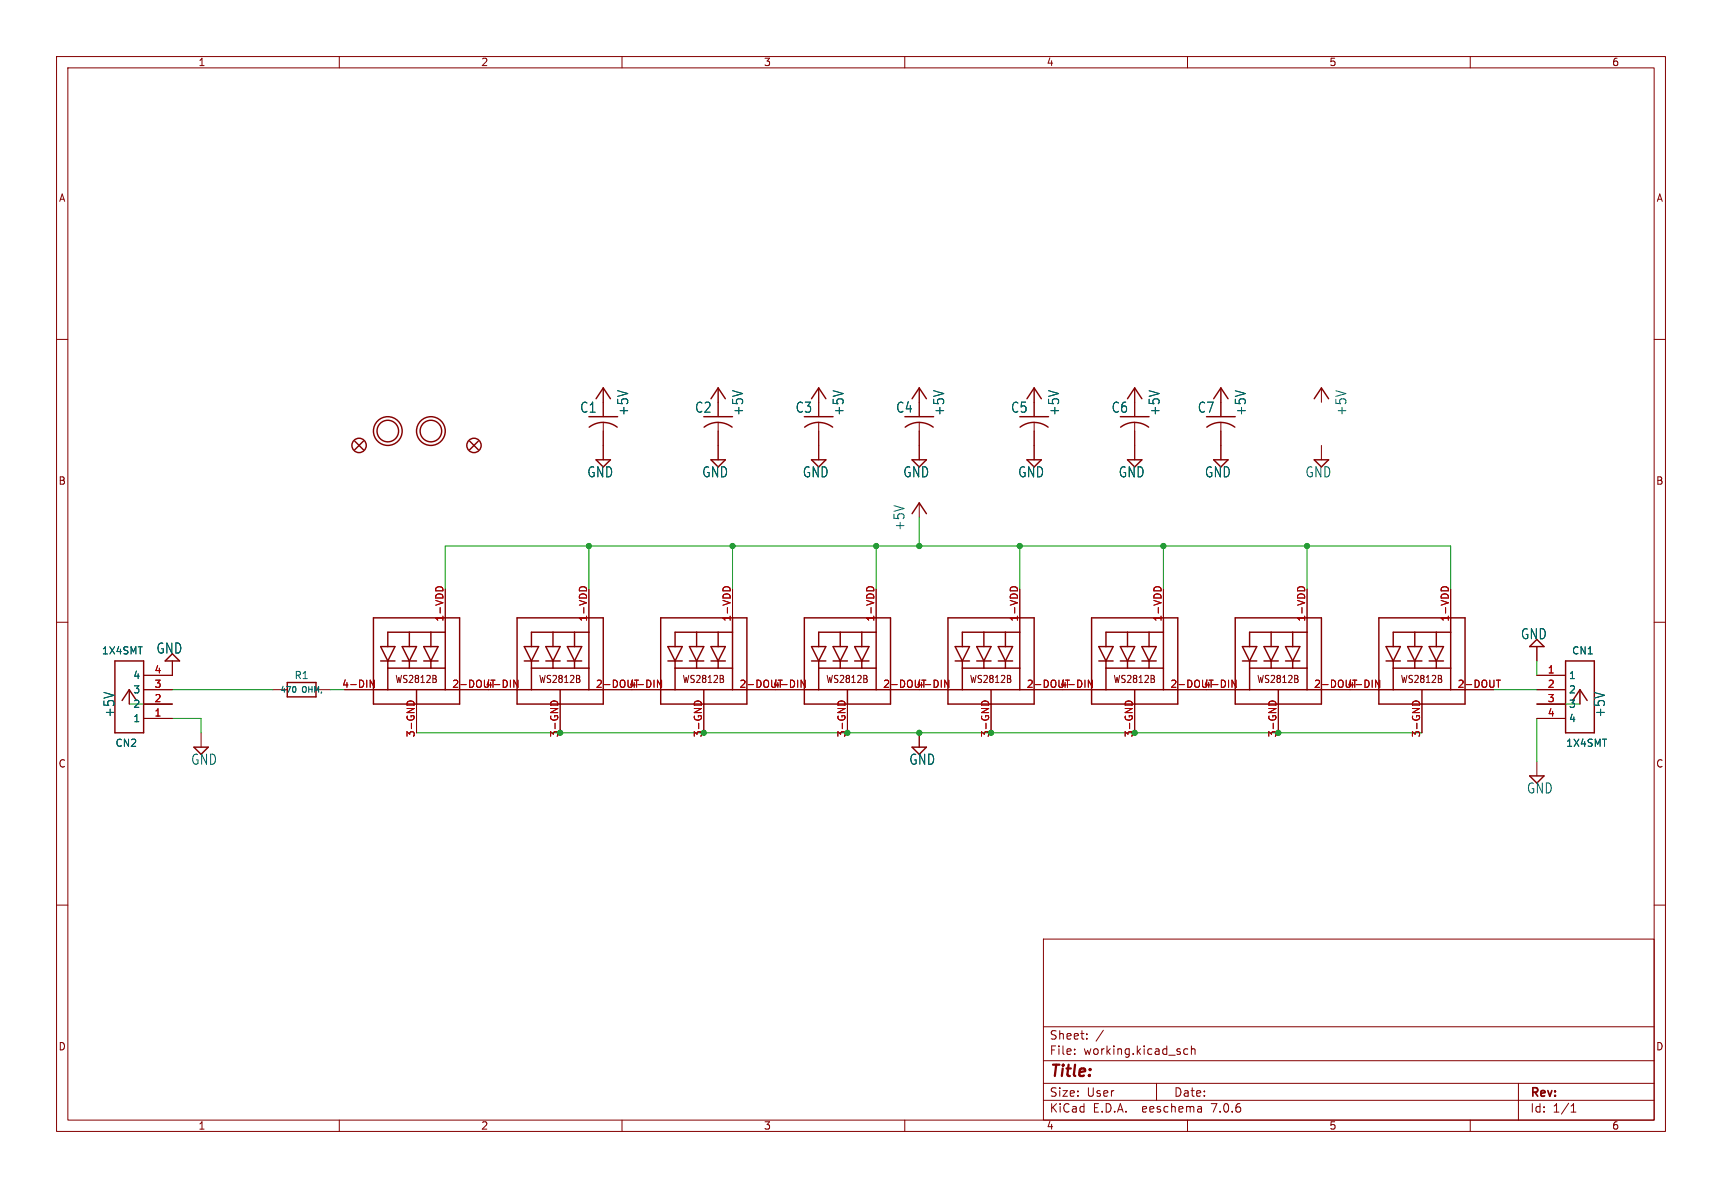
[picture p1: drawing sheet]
<svg xmlns="http://www.w3.org/2000/svg" width="305mm" height="210mm" viewBox="0 0 305 210" stroke-linecap="round" stroke-linejoin="round" font-family="sans-serif">
<g fill="none" stroke="#840000" stroke-width=".18">
<path d="M10 10h284.5v190h-284.5zM12 12h280.5v186h-280.5zM60 10v2M110 10v2M160 10v2M210 10v2M260 10v2M10 60h2M292.5 60h2M106.7 68.6v5.1M106.7 74.7v6.6M127 68.6v5.1"/>
<path d="M127 74.7v6.6M144.8 68.6v5.1M144.8 74.7v6.6M162.6 68.6v5.1M162.6 74.7v6.6M182.9 68.6v5.1M182.9 74.7v6.6M200.7 68.6v5.1M200.7 74.7v6.6M215.9 68.6v5.1M215.9 74.7v6.6M233.7 68.6v2.5"/>
<path d="M233.7 78.7v2.6M162.6 88.9v2.5M10 110h2M30.5 116.8v2.6h-5.1M78.7 104.1v5.1M104.1 104.1v5.1M129.5 104.1v5.1M154.9 104.1v5.1M180.3 104.1v5.1M205.7 104.1v5.1M231.1 104.1v5.1M256.5 104.1v5.1"/>
<path d="M271.8 114.3v2.5M271.8 119.4h5.1M292.5 110h2M22.9 121.9v2.6M25.4 121.9h5.1M25.4 124.5h5.1M25.4 127h5.1M35.6 129.5v2.6M48.3 121.9h2.5M55.9 121.9h2.5M61 121.9h5M73.7 124.5v5"/>
<path d="M77.1 120.1v.4M81.3 121.9h10.1M99.1 124.5v5M102.5 120.1v.4M106.7 121.9h10.1M124.5 124.5v5M127.9 120.1v.4M132.1 121.9h10.1M149.9 124.5v5M153.3 120.1v.4M157.5 121.9h10.1M162.6 129.5v2.6"/>
<path d="M175.3 124.5v5M178.7 120.1v.4M182.9 121.9h10.1M200.7 124.5v5M204.1 120.1v.4M208.3 121.9h10.1M226.1 124.5v5M229.5 120.1v.4M233.7 121.9h10.1M251.5 124.5v5M254.9 120.1v.4M259.1 121.9h5.1"/>
<path d="M271.8 134.6v2.6M271.8 121.9h5.1M271.8 124.5h5.1M271.8 127h5.1M279.4 121.9v2.6M10 160h2M292.5 160h2M184.5 166h108v32h-108zM60 198v2M110 198v2M160 198v2M184.5 194.5h108"/>
<path d="M184.5 191.5h108M184.5 187.5h108M184.5 181.5h108M190 186.3v.1M190 185.5v.1M192.2 183.6v.1M192.2 182.8v.1M195.1 182.1l-1.3 2M204.5 191.5v3M210 198v2M210 185.5l-.4-.1-.3 .3v.4l.2 .2h.5M210.7 185.5l.2-.1 .4 .1v.9"/>
<path d="M210.7 184.9v1.5M212.4 195.7l.1 .9M212.5 196.5l-.2 .1M212.5 196h-.2M260 198v2M268.5 191.5v6.5M277.8 196.6h.9M277.8 195.5l.5-.4v1.5"/>
</g>
<g fill="none" stroke="#840000" stroke-width=".25">
<path d="M62.7 78l1.6 1.5M64.3 78l-1.6 1.5M83.1 78l1.5 1.5M84.6 78l-1.5 1.5M104.1 73.7h5.1M105.4 70.5l1.3-1.9 1.2 1.9M109.1 75.5a4.1 4.1 0 0 0-4.9 0M124.5 73.7h5M125.7 70.5l1.3-1.9 1.3 1.9M129.5 75.5a4.1 4.1 0 0 0-5 0M142.2 73.7h5.1M143.5 70.5l1.3-1.9 1.2 1.9"/>
<path d="M147.2 75.5a4.1 4.1 0 0 0-4.9 0M160 73.7h5.1M161.3 70.5l1.3-1.9 1.2 1.9M165 75.5a4.1 4.1 0 0 0-4.9 0M180.3 73.7h5.1M181.6 70.5l1.3-1.9 1.2 1.9M185.3 75.5a4.1 4.1 0 0 0-4.9 0M198.1 73.7h5.1M199.4 70.5l1.3-1.9 1.2 1.9M203.1 75.5a4.1 4.1 0 0 0-4.9 0M213.4 73.7h5M214.6 70.5l1.3-1.9 1.3 1.9"/>
<path d="M218.4 75.5a4.1 4.1 0 0 0-5 0M232.4 70.5l1.3-1.9 1.2 1.9M105.4 81.3h2.5l-1.2 1.3zM125.7 81.3h2.6l-1.3 1.3zM143.5 81.3h2.5l-1.2 1.3zM161.3 81.3h2.5l-1.2 1.3zM161.3 90.8l1.3-1.9 1.2 1.9M181.6 81.3h2.5l-1.2 1.3zM199.4 81.3h2.5l-1.2 1.3zM214.6 81.3h2.6l-1.3 1.3zM232.4 81.3h2.5l-1.2 1.3zM20.3 116.8h5.1v12.7h-5.1z"/>
<path d="M30.5 115.6l1.2 1.2h-2.5zM66 109.2h15.3v15.3h-15.3zM67.3 114.3h2.5l-1.2 2.5zM67.3 116.8h2.5M68.6 118.1h10.1M68.6 116.8v5.1M71.1 114.3h2.6l-1.3 2.5zM71.1 116.8h2.6M72.4 111.8v2.5M72.4 116.8v1.3M74.9 114.3h2.6l-1.3 2.5zM74.9 116.8h2.6"/>
<path d="M76.2 111.8v2.5M76.2 116.8v1.3M78.7 111.8h-10.1v2.5M78.7 109.2v12.7M91.4 109.2h15.3v15.3h-15.3zM92.7 114.3h2.5l-1.2 2.5zM92.7 116.8h2.5M94 118.1h10.1M94 116.8v5.1M96.5 114.3h2.6l-1.3 2.5zM96.5 116.8h2.6M97.8 111.8v2.5"/>
<path d="M97.8 116.8v1.3M100.3 114.3h2.6l-1.3 2.5zM100.3 116.8h2.6M101.6 111.8v2.5M101.6 116.8v1.3M104.1 111.8h-10.1v2.5M104.1 109.2v12.7M116.8 109.2h15.3v15.3h-15.3zM118.1 114.3h2.5l-1.2 2.5zM118.1 116.8h2.5M119.4 118.1h10.1M119.4 116.8v5.1"/>
<path d="M121.9 114.3h2.6l-1.3 2.5zM121.9 116.8h2.6M123.2 111.8v2.5M123.2 116.8v1.3M125.7 114.3h2.6l-1.3 2.5zM125.7 116.8h2.6M127 111.8v2.5M127 116.8v1.3M129.5 111.8h-10.1v2.5M129.5 109.2v12.7M142.2 109.2h15.3v15.3h-15.3zM143.5 114.3h2.5l-1.2 2.5z"/>
<path d="M143.5 116.8h2.5M144.8 116.8v5.1M144.8 118.1h10.1M147.3 114.3h2.6l-1.3 2.5zM147.3 116.8h2.6M148.6 111.8v2.5M148.6 116.8v1.3M151.1 114.3h2.6l-1.3 2.5zM151.1 116.8h2.6M152.4 111.8v2.5M152.4 116.8v1.3M154.9 111.8h-10.1v2.5"/>
<path d="M154.9 109.2v12.7M167.6 109.2h15.3v15.3h-15.3zM168.9 114.3h2.5l-1.2 2.5zM168.9 116.8h2.5M170.2 118.1h10.1M170.2 116.8v5.1M172.7 114.3h2.6l-1.3 2.5zM172.7 116.8h2.6M174 111.8v2.5M174 116.8v1.3M176.5 114.3h2.6l-1.3 2.5zM176.5 116.8h2.6"/>
<path d="M177.8 111.8v2.5M177.8 116.8v1.3M180.3 111.8h-10.1v2.5M180.3 109.2v12.7M193 109.2h15.3v15.3h-15.3zM194.3 114.3h2.5l-1.2 2.5zM194.3 116.8h2.5M195.6 118.1h10.1M195.6 116.8v5.1M198.1 114.3h2.6l-1.3 2.5zM198.1 116.8h2.6M199.4 111.8v2.5"/>
<path d="M199.4 116.8v1.3M201.9 114.3h2.6l-1.3 2.5zM201.9 116.8h2.6M203.2 111.8v2.5M203.2 116.8v1.3M205.7 111.8h-10.1v2.5M205.7 109.2v12.7M218.4 109.2h15.3v15.3h-15.3zM219.7 114.3h2.5l-1.2 2.5zM219.7 116.8h2.5M221 118.1h10.1M221 116.8v5.1"/>
<path d="M223.5 114.3h2.6l-1.3 2.5zM223.5 116.8h2.6M224.8 111.8v2.5M224.8 116.8v1.3M227.3 114.3h2.6l-1.3 2.5zM227.3 116.8h2.6M228.6 111.8v2.5M228.6 116.8v1.3M231.1 111.8h-10.1v2.5M231.1 109.2v12.7M243.8 109.2h15.3v15.3h-15.3zM245.1 114.3h2.5l-1.2 2.5z"/>
<path d="M245.1 116.8h2.5M246.4 118.1h10.1M246.4 116.8v5.1M248.9 114.3h2.6l-1.3 2.5zM248.9 116.8h2.6M250.2 111.8v2.5M250.2 116.8v1.3M252.7 114.3h2.6l-1.3 2.5zM252.7 116.8h2.6M254 111.8v2.5M254 116.8v1.3M256.5 111.8h-10.1v2.5"/>
<path d="M256.5 109.2v12.7M271.8 113l1.2 1.3h-2.5zM276.9 116.8h5v12.7h-5zM21.6 123.8l1.3-1.9 1.2 1.9M34.3 132.1h2.5l-1.2 1.3zM50.8 120.7h5.1v2.5h-5.1zM66 121.9h15.3M73.7 121.9v2.6M91.4 121.9h15.3M99.1 121.9v2.6M116.8 121.9h15.3M124.5 121.9v2.6"/>
<path d="M142.2 121.9h15.3M149.9 121.9v2.6M161.3 132.1h2.5l-1.2 1.3zM167.6 121.9h15.3M175.3 121.9v2.6M193 121.9h15.3M200.7 121.9v2.6M218.4 121.9h15.3M226.1 121.9v2.6M243.8 121.9h15.3M251.5 121.9v2.6M270.5 137.2h2.5l-1.2 1.2z"/>
<path d="M278.1 123.8l1.3-1.9 1.3 1.9"/>
<circle cx="63.5" cy="78.7" r="1.27"/>
<circle cx="68.6" cy="76.2" r="2.54"/>
<circle cx="68.6" cy="76.2" r="1.9"/>
<circle cx="76.2" cy="76.2" r="2.54"/>
<circle cx="76.2" cy="76.2" r="1.9"/>
<circle cx="83.8" cy="78.7" r="1.27"/>
</g>
<g fill="none" stroke="#a90000" stroke-width=".18">
<path d="M77.1 104.4a.64 .64 0 0 1 .6-.7 .64 .64 0 0 1 .6 .7M102.5 104.4a.64 .64 0 0 1 .6-.7 .64 .64 0 0 1 .6 .7M127.9 104.4a.64 .64 0 0 1 .6-.7 .64 .64 0 0 1 .6 .7M153.3 104.4a.64 .64 0 0 1 .6-.7 .64 .64 0 0 1 .6 .7M178.7 104.4a.64 .64 0 0 1 .6-.7 .64 .64 0 0 1 .6 .7M204.1 104.4a.64 .64 0 0 1 .6-.7 .64 .64 0 0 1 .6 .7M229.5 104.4a.64 .64 0 0 1 .6-.7 .64 .64 0 0 1 .6 .7M254.9 104.4a.64 .64 0 0 1 .6-.7 .64 .64 0 0 1 .6 .7M65.5 120.2l.7 1.3v-1.3M72 124.6a.64 .64 0 0 1 .6-.7 .64 .64 0 0 1 .6 .7M90.9 120.2l.7 1.3v-1.3M97.4 124.6a.64 .64 0 0 1 .6-.7 .64 .64 0 0 1 .6 .7"/>
<path d="M116.3 120.2l.7 1.3v-1.3M122.8 124.6a.64 .64 0 0 1 .6-.7 .64 .64 0 0 1 .6 .7M141.7 120.2l.7 1.3v-1.3M148.2 124.6a.64 .64 0 0 1 .6-.7 .64 .64 0 0 1 .6 .7M167.1 120.2l.7 1.3v-1.3M173.6 124.6a.64 .64 0 0 1 .6-.7 .64 .64 0 0 1 .6 .7M192.5 120.2l.7 1.3v-1.3M199 124.6a.64 .64 0 0 1 .6-.7 .64 .64 0 0 1 .6 .7M217.9 120.2l.7 1.3v-1.3M224.4 124.6a.64 .64 0 0 1 .6-.7 .64 .64 0 0 1 .6 .7M243.3 120.2l.7 1.3v-1.3M249.8 124.6a.64 .64 0 0 1 .6-.7 .64 .64 0 0 1 .6 .7"/>
<path d="M264.6 120.2h.7M265 120.2v1.3"/>
</g>
<path d="M52.2 121.4l.1 .4-.1 .5" fill="none" stroke="#006464" stroke-width=".2"/>
<g fill="none" stroke="#009600" stroke-width=".18">
<path d="M104.1 96.5v7.6M129.5 96.5v7.6M154.9 96.5v7.6M162.6 91.4v5.1M180.3 96.5v7.6M205.7 96.5v7.6M231.1 96.5v7.6M78.7 104.1v-7.6h177.8v7.6M271.8 116.8v2.6M22.9 124.5h7.6M30.5 121.9h17.8M30.5 127h5.1v2.5"/>
<path d="M58.4 121.9h2.6M73.7 129.5h177.8M264.2 121.9h7.6M271.8 124.5h7.6M271.8 127v7.6"/>
</g>
<g fill="#009600" stroke="#009600" stroke-width=".18">
<circle cx="149.9" cy="129.5" r=".46"/>
<circle cx="124.5" cy="129.5" r=".46"/>
<circle cx="104.1" cy="96.5" r=".46"/>
<circle cx="99.1" cy="129.5" r=".46"/>
<circle cx="129.5" cy="96.5" r=".46"/>
<circle cx="231.1" cy="96.5" r=".46"/>
<circle cx="205.7" cy="96.5" r=".46"/>
<circle cx="200.7" cy="129.5" r=".46"/>
<circle cx="175.3" cy="129.5" r=".46"/>
<circle cx="162.6" cy="129.5" r=".46"/>
<circle cx="162.6" cy="96.5" r=".46"/>
<circle cx="154.9" cy="96.5" r=".46"/>
<circle cx="226.1" cy="129.5" r=".46"/>
<circle cx="180.3" cy="96.5" r=".46"/>
</g>
<text font-size="2.8" fill="#840000" x="185.5" y="190.9">Title:</text>
<g font-size="2.5" fill="#006464">
<text x="102.5" y="73.2">C1</text>
<text x="111.3" y="73.6" transform="rotate(-90 111.3 73.6)">+5V</text>
<text x="122.8" y="73.2">C2</text>
<text x="131.6" y="73.6" transform="rotate(-90 131.6 73.6)">+5V</text>
<text x="140.6" y="73.2">C3</text>
<text x="149.4" y="73.6" transform="rotate(-90 149.4 73.6)">+5V</text>
<text x="158.4" y="73.2">C4</text>
<text x="167.2" y="73.6" transform="rotate(-90 167.2 73.6)">+5V</text>
<text x="178.7" y="73.2">C5</text>
<text x="187.5" y="73.6" transform="rotate(-90 187.5 73.6)">+5V</text>
<text x="196.5" y="73.2">C6</text>
<text x="205.3" y="73.6" transform="rotate(-90 205.3 73.6)">+5V</text>
<text x="211.7" y="73.2">C7</text>
<text x="220.5" y="73.6" transform="rotate(-90 220.5 73.6)">+5V</text>
<text x="238.3" y="73.6" transform="rotate(-90 238.3 73.6)">+5V</text>
<text x="103.8" y="84.6">GND</text>
<text x="124.1" y="84.6">GND</text>
<text x="141.9" y="84.6">GND</text>
<text x="159.6" y="84.6">GND</text>
<text x="180" y="84.6">GND</text>
<text x="197.7" y="84.6">GND</text>
<text x="213" y="84.6">GND</text>
<text x="230.8" y="84.6">GND</text>
<text x="160.2" y="93.9" transform="rotate(-90 160.2 93.9)">+5V</text>
<text x="268.9" y="113.2">GND</text>
<text x="27.6" y="115.8">GND</text>
<text x="20.5" y="126.9" transform="rotate(-90 20.5 126.9)">+5V</text>
<text x="284" y="126.9" transform="rotate(-90 284 126.9)">+5V</text>
<text x="33.7" y="135.4">GND</text>
<text x="160.7" y="135.4">GND</text>
<text x="269.9" y="140.5">GND</text>
</g>
<g font-size="2.1" fill="#840000">
<text x="185.5" y="184">Sheet:</text>
<text x="185.5" y="186.7">File:</text>
<text x="191.6" y="186.7">working.kicad_sch</text>
<text x="185.5" y="196.9">KiCad</text>
<text x="185.5" y="194.1">Size:</text>
<text x="192.2" y="194.1">User</text>
<text x="193.2" y="196.9">E.D.A.</text>
<text x="202.1" y="196.9">eeschema</text>
<text x="207.5" y="194.1">Date:</text>
<text x="214.5" y="196.9">7.0.6</text>
<text x="270.5" y="194.3">Rev:</text>
<text x="270.5" y="196.9">Id:</text>
<text x="274.6" y="196.9">1/1</text>
</g>
<g font-size="1.8" fill="#840000">
<text x="35" y="11.9">1</text>
<text x="85" y="11.9">2</text>
<text x="135" y="11.9">3</text>
<text x="185" y="11.9">4</text>
<text x="235" y="11.9">5</text>
<text x="285" y="11.9">6</text>
<text x="10.3" y="35.9">A</text>
<text x="292.9" y="35.9">A</text>
<text x="10.3" y="85.9">B</text>
<text x="292.8" y="85.9">B</text>
<text x="69.8" y="120.9">WS2812B</text>
<text x="95.2" y="120.9">WS2812B</text>
<text x="120.6" y="120.9">WS2812B</text>
<text x="146" y="120.9">WS2812B</text>
<text x="171.4" y="120.9">WS2812B</text>
<text x="196.8" y="120.9">WS2812B</text>
<text x="222.2" y="120.9">WS2812B</text>
<text x="247.6" y="120.9">WS2812B</text>
<text x="10.3" y="135.9">C</text>
<text x="292.8" y="135.9">C</text>
<text x="10.3" y="185.9">D</text>
<text x="292.8" y="185.9">D</text>
<text x="35" y="199.9">1</text>
<text x="85" y="199.9">2</text>
<text x="135" y="199.9">3</text>
<text x="185" y="199.9">4</text>
<text x="235" y="199.9">5</text>
<text x="285" y="199.9">6</text>
</g>
<g font-size="1.8" fill="#a90000">
<text x="78.5" y="110" transform="rotate(-90 78.5 110)">1-VDD</text>
<text x="103.9" y="110" transform="rotate(-90 103.9 110)">1-VDD</text>
<text x="129.3" y="110" transform="rotate(-90 129.3 110)">1-VDD</text>
<text x="154.7" y="110" transform="rotate(-90 154.7 110)">1-VDD</text>
<text x="180.1" y="110" transform="rotate(-90 180.1 110)">1-VDD</text>
<text x="205.5" y="110" transform="rotate(-90 205.5 110)">1-VDD</text>
<text x="230.9" y="110" transform="rotate(-90 230.9 110)">1-VDD</text>
<text x="256.3" y="110" transform="rotate(-90 256.3 110)">1-VDD</text>
<text x="27.2" y="119.1">4</text>
<text x="273.6" y="119.1">1</text>
<text x="27.2" y="124.2">2</text>
<text x="27.2" y="121.7">3</text>
<text x="60.4" y="121.7">4-DIN</text>
<text x="79.9" y="121.7">2-DOUT4-DIN</text>
<text x="105.3" y="121.7">2-DOUT4-DIN</text>
<text x="130.7" y="121.7">2-DOUT4-DIN</text>
<text x="156.1" y="121.7">2-DOUT4-DIN</text>
<text x="181.5" y="121.7">2-DOUT4-DIN</text>
<text x="206.9" y="121.7">2-DOUT4-DIN</text>
<text x="232.3" y="121.7">2-DOUT4-DIN</text>
<text x="257.7" y="121.7">2-DOUT</text>
<text x="273.6" y="121.7">2</text>
<text x="273.6" y="124.2">3</text>
<text x="27.2" y="126.7">1</text>
<text x="73.4" y="130.4" transform="rotate(-90 73.4 130.4)">3-GND</text>
<text x="98.8" y="130.4" transform="rotate(-90 98.8 130.4)">3-GND</text>
<text x="124.2" y="130.4" transform="rotate(-90 124.2 130.4)">3-GND</text>
<text x="149.6" y="130.4" transform="rotate(-90 149.6 130.4)">3-GND</text>
<text x="175" y="130.4" transform="rotate(-90 175 130.4)">3-GND</text>
<text x="200.4" y="130.4" transform="rotate(-90 200.4 130.4)">3-GND</text>
<text x="225.8" y="130.4" transform="rotate(-90 225.8 130.4)">3-GND</text>
<text x="251.2" y="130.4" transform="rotate(-90 251.2 130.4)">3-GND</text>
<text x="273.6" y="126.7">4</text>
</g>
<g font-size="1.8" fill="#006464">
<text x="17.9" y="115.9">1X4SMT</text>
<text x="277.9" y="115.9">CN1</text>
<text x="23.5" y="125.3">2</text>
<text x="23.5" y="122.8">3</text>
<text x="23.5" y="120.2">4</text>
<text x="52" y="120.2">R1</text>
<text x="277.4" y="120.2">1</text>
<text x="277.4" y="122.8">2</text>
<text x="277.4" y="125.3">3</text>
<text x="23.5" y="127.9">1</text>
<text x="277.4" y="127.9">4</text>
<text x="20.3" y="132.2">CN2</text>
<text x="276.9" y="132.2">1X4SMT</text>
</g>
<g font-size="1.4" fill="#006464">
<text x="49.4" y="122.7">470</text>
<text x="53.5" y="122.7">OHM,</text>
</g>
</svg>
